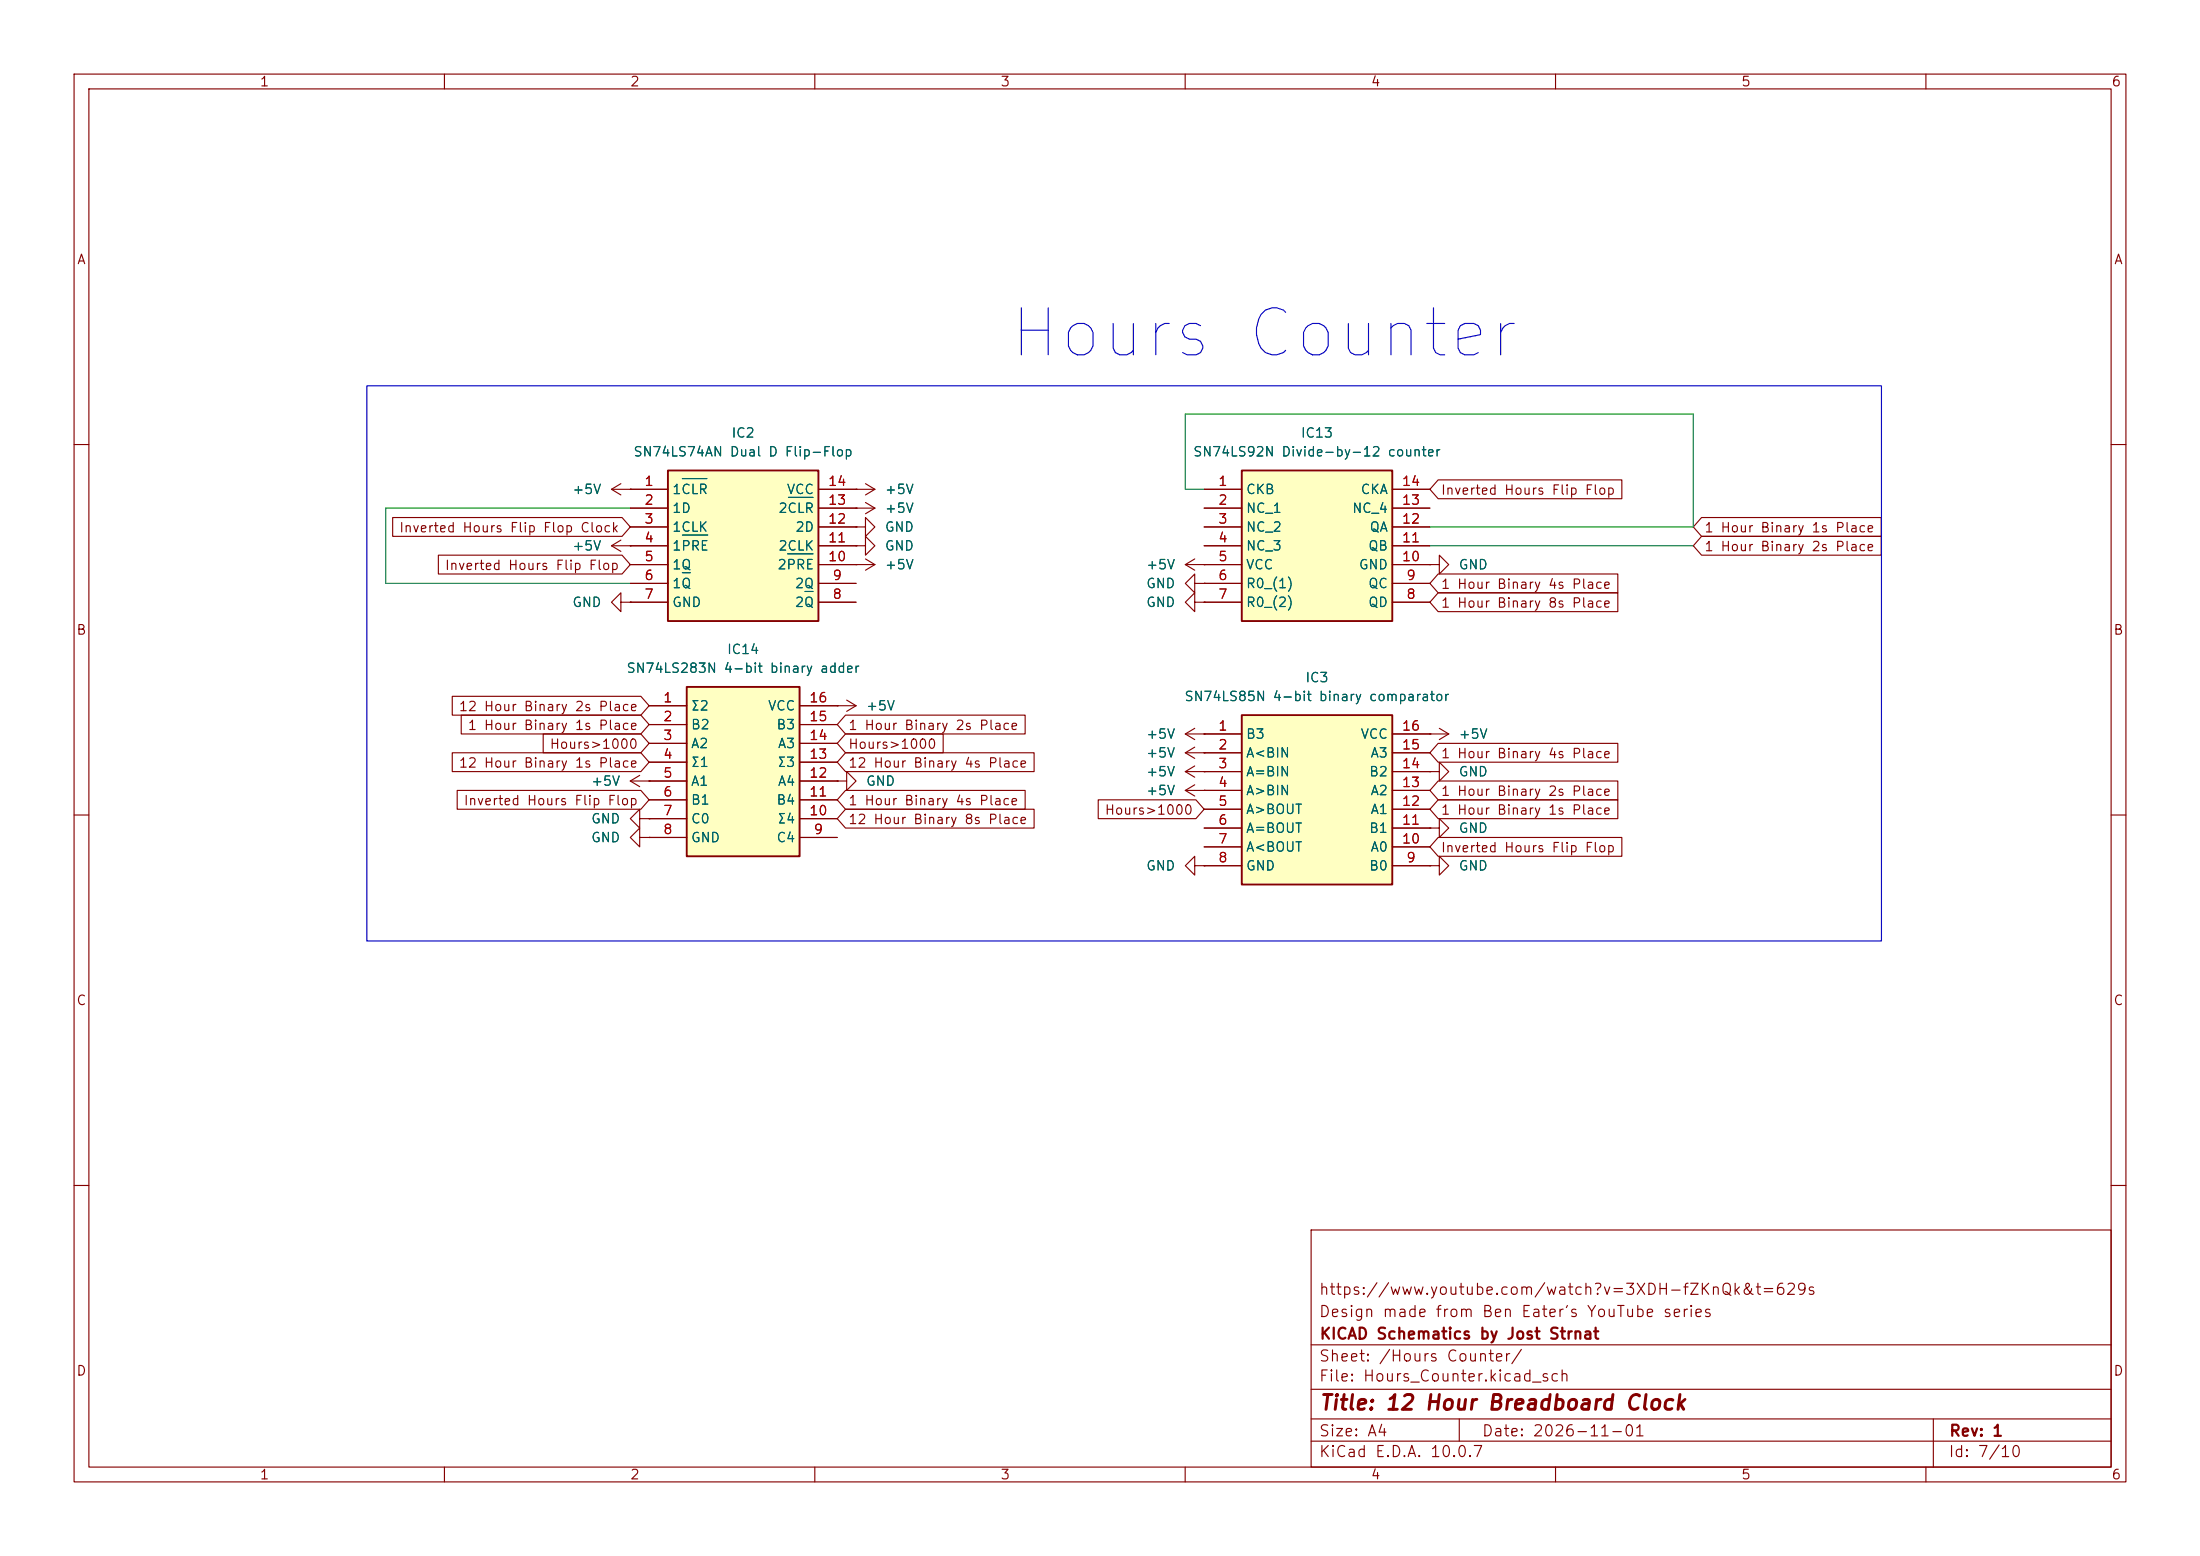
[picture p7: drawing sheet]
<svg xmlns="http://www.w3.org/2000/svg" width="297mm" height="210mm" viewBox="0 0 297 210" stroke-linecap="round" stroke-linejoin="round" font-family="sans-serif">
<g fill="none" stroke="#840000" stroke-width=".15">
<path d="M10 10h277v190h-277zM12 12h273v186h-273zM60 10v2M110 10v2M160 10v2M210 10v2M260 10v2M10 60h2M82.5 66l1.3 .8M82.5 66h2.6M83.8 65.3l-1.3 .7M85.1 66h.1"/>
<path d="M285 60h2M193 99.1h.1M193 99.1h2.6M194.3 98.3l1.3 .8M195.6 99.1l-1.3 .7M10 110h2M160 106.7l1.3 .7M160 106.7h2.6M161.3 105.9l-1.3 .8M162.6 106.7h.1M193 104.1h1.3v-1.2l1.3 1.2-1.3 1.3v-1.3M193 104.1h.1"/>
<path d="M193 111.8h1.3v-1.3l1.3 1.3-1.3 1.2v-1.2M193 111.8h.1M285 110h2M10 160h2M177 166h108v32h-108zM285 160h2M60 198v2M110 198v2M160 198v2M177 194.5h108M177 191.5h108M177 187.5h108"/>
<path d="M177 181.5h108M197 191.5v3M210 198v2M260 198v2M261 191.5v6.5"/>
</g>
<path d="M90.2 63.5h20.3v20.3h-20.3z" fill="#ffffc2"/>
<path d="M90.2 63.5h20.3v20.3h-20.3z" fill="none" stroke="#840000" stroke-width=".25"/>
<g fill="none" stroke="#840000" stroke-width=".15">
<path d="M85.1 66h5.1M85.1 68.6h5.1M85.1 71.1h5.1M85.1 73.7h5.1M85.1 76.2h5.1M85.1 78.7h5.1M110.5 66h5.1M110.5 68.6h5.1M110.5 71.1h5.1M110.5 73.7h5.1M110.5 76.2h5.1M110.5 78.7h5.1"/>
<path d="M85.1 81.3h5.1M110.5 81.3h5.1M86.4 110.5v-1.3l-1.3 1.3 1.3 1.3v-1.3h1.2M87.6 110.5h.1"/>
</g>
<path d="M92.1 64.6h3.3M92.1 72.2h3.4M92.1 77.3h1.1M106.3 74.8h3.5M106.4 67.1h3.4M108.7 79.8h1.1" fill="none" stroke="#006464" stroke-width=".15"/>
<path d="M92.7 92.7h15.2v22.9h-15.2z" fill="#ffffc2"/>
<path d="M92.7 92.7h15.2v22.9h-15.2z" fill="none" stroke="#840000" stroke-width=".25"/>
<g fill="none" stroke="#840000" stroke-width=".15">
<path d="M115.6 71.1h1.2v-1.2l1.3 1.2-1.3 1.3v-1.3M115.6 71.1h.1M87.6 95.3h5.1M87.6 97.8h5.1M107.9 95.3h5.1M107.9 97.8h5.1M85.1 105.4h7.6M85.1 105.4l1.3 .8M86.4 113v-1.2l-1.3 1.2 1.3 1.3v-1.3h1.2M86.4 104.6l-1.3 .8M87.6 113h.1M87.6 105.4h.1"/>
<path d="M87.6 100.3h5.1M87.6 102.9h5.1M87.6 108h5.1M87.6 110.5h5.1M87.6 113h5.1M107.9 100.3h5.1M107.9 102.9h5.1M107.9 105.4h5.1M107.9 108h5.1M107.9 110.5h5.1M107.9 113h5.1M193 116.8h1.3v-1.2l1.3 1.2-1.3 1.3v-1.3"/>
<path d="M193 116.8h.1"/>
</g>
<path d="M167.6 96.5h20.4v22.9h-20.4z" fill="#ffffc2"/>
<path d="M167.6 96.5h20.4v22.9h-20.4z" fill="none" stroke="#840000" stroke-width=".25"/>
<g fill="none" stroke="#840000" stroke-width=".15">
<path d="M115.6 73.7h1.2v-1.3l1.3 1.3-1.3 1.2v-1.2M115.6 73.7h.1M115.6 76.2h.1M115.6 66h.1M115.6 76.2h2.5M115.6 66h2.5M116.8 75.4l1.3 .8M116.8 65.3l1.3 .7M118.1 76.2l-1.3 .8M118.1 66l-1.3 .8M161.3 78.7v-1.2l-1.3 1.2 1.3 1.3v-1.3h1.3M162.6 78.7h.1"/>
<path d="M193 76.2h1.3v-1.3l1.3 1.3-1.3 1.3v-1.3M193 76.2h.1M113 95.3h.1M113 95.3h2.6M114.3 94.5l1.3 .8M115.6 95.3l-1.3 .7M162.6 99.1h5M188 99.1h5M113 105.4h1.3v-1.3l1.3 1.3-1.3 1.3v-1.3M113 105.4h.1M162.6 101.6h5M162.6 104.1h5"/>
<path d="M162.6 106.7h5M162.6 109.2h5M162.6 111.8h5M162.6 114.3h5M162.6 116.8h5M188 101.6h5M188 104.1h5M188 106.7h5M188 109.2h5M188 111.8h5M188 114.3h5M188 116.8h5"/>
</g>
<path d="M167.6 63.5h20.4v20.3h-20.4z" fill="#ffffc2"/>
<path d="M167.6 63.5h20.4v20.3h-20.4z" fill="none" stroke="#840000" stroke-width=".25"/>
<g fill="none" stroke="#840000" stroke-width=".15">
<path d="M53 69.8h31l1.1 1.3-1.1 1.3h-31zM59.2 74.9h24.8l1.1 1.3-1.1 1.3h-24.8zM82.5 73.7h7.7M82.5 73.7l1.3 .7M83.8 72.9l-1.3 .8M85.1 73.7h.1M85.1 66h.1M85.1 66h5.1M85.1 68.6h5.1M85.1 71.1h5.1M85.1 76.2h5.1M85.1 78.7h5.1"/>
<path d="M110.5 66h5.1M110.5 68.6h7.6M110.5 71.1h5.1M110.5 73.7h5.1M110.5 76.2h5.1M110.5 78.7h5.1M115.6 68.6h.1M115.6 66h.1M115.6 71.1h.1M115.6 73.7h.1M115.6 76.2h.1M116.8 67.8l1.3 .8"/>
<path d="M118.1 68.6l-1.3 .7M160 76.2h7.6M160 76.2l1.3 .8M161.3 75.4l-1.3 .8M162.6 76.2h.1M162.6 78.7h.1M162.6 66h5M162.6 68.6h5M162.6 71.1h5M162.6 73.7h5M162.6 78.7h5M188 66h5"/>
<path d="M188 68.6h5M188 71.1h5M188 73.7h5M188 76.2h5M188 78.7h5M193 76.2h.1M194.2 77.5h24.2v2.5h-24.2l-1.2-1.3zM194.2 64.8h24.7v2.5h-24.7l-1.2-1.3zM229.7 69.8h24.3v2.6h-24.3l-1.1-1.3zM229.7 72.4h24.3v2.5h-24.3l-1.1-1.2zM61.1 94h25.4l1.1 1.3-1.1 1.2h-25.4zM62.3 96.5h24.2l1.1 1.3-1.1 1.3h-24.2z"/>
<path d="M73.3 99.1h13.2l1.1 1.2-1.1 1.3h-13.2zM83.8 81.3v-1.3l-1.3 1.3 1.3 1.3v-1.3h1.3M85.1 81.3h.1M85.1 81.3h5.1M87.6 95.3h5.1M87.6 97.8h5.1M107.9 95.3h5.1M107.9 97.8h5.1M110.5 81.3h5.1M113 95.3h.1M114.1 99.1h13.2v2.5h-13.2l-1.1-1.3zM114.1 96.5h24.3v2.6h-24.3l-1.1-1.3z"/>
<path d="M160 99.1l1.3 .7M160 99.1h7.6M161.3 81.3v-1.3l-1.3 1.3 1.3 1.3v-1.3h1.3M161.3 98.3l-1.3 .8M162.6 81.3h.1M162.6 99.1h.1M162.6 81.3h5M188 81.3h5M188 99.1h5M193 99.1h.1M194.2 80h24.2v2.6h-24.2l-1.2-1.3zM61.1 101.6h25.4l1.1 1.3-1.1 1.2h-25.4z"/>
<path d="M61.7 106.7h24.8l1.1 1.3-1.1 1.2h-24.8zM87.6 113h.1M87.6 110.5h.1M87.6 105.4h.1M87.6 100.3h5.1M87.6 102.9h5.1M87.6 105.4h5.1M87.6 108h5.1M87.6 110.5h5.1M87.6 113h5.1M107.9 100.3h5.1M107.9 102.9h5.1"/>
<path d="M107.9 105.4h5.1M107.9 108h5.1M107.9 110.5h5.1M107.9 113h5.1M113 105.4h.1M114.1 101.6h25.5v2.5h-25.5l-1.1-1.2zM114.1 109.2h25.5v2.6h-25.5l-1.1-1.3zM114.1 106.7h24.3v2.5h-24.3l-1.1-1.2zM148.3 107.9h13.1l1.2 1.3-1.2 1.3h-13.1zM160 101.6l1.3 .8M160 101.6h7.6M160 104.1l1.3 .8"/>
<path d="M160 104.1h7.6M161.3 116.8v-1.2l-1.3 1.2 1.3 1.3v-1.3h1.3M161.3 100.8l-1.3 .8M161.3 103.4l-1.3 .7M162.6 101.6h.1M162.6 116.8h.1M162.6 104.1h.1M162.6 106.7h.1M162.6 106.7h5M162.6 109.2h5M162.6 111.8h5M162.6 114.3h5"/>
<path d="M162.6 116.8h5M188 101.6h5M188 104.1h5M188 106.7h5M188 109.2h5M188 111.8h5M188 114.3h5M188 116.8h5M193 104.1h.1M193 111.8h.1M193 116.8h.1M194.2 107.9h24.2v2.6h-24.2l-1.2-1.3z"/>
<path d="M194.2 105.4h24.2v2.6h-24.2l-1.2-1.3zM194.2 113h24.7v2.6h-24.7l-1.2-1.3zM194.2 100.3h24.2v2.6h-24.2l-1.2-1.3z"/>
</g>
<path d="M85.1 68.6h-33v10.1h33M162.6 66h-2.6v-10.1h68.6v15.2h-35.6M193 73.7h35.6" fill="none" stroke="#009600" stroke-width=".15"/>
<path d="M49.5 52.1h204.5v74.9h-204.5z" fill="none" stroke="#0000c2" stroke-width=".15"/>
<path d="M92.1 64.6h3.3M92.1 72.2h3.4M92.1 77.3h1.1M106.3 74.8h3.5M106.4 67.1h3.4M108.7 79.8h1.1" fill="none" stroke="#006464" stroke-width=".15"/>
<text font-size="6.3" fill="#0000c2" x="135.7" y="49.8">Hours Counter</text>
<text font-size="2" fill="#840000" x="178" y="190.8">Title: 12 Hour Breadboard Clock</text>
<g font-size="1.5" fill="#840000">
<text x="178" y="178.1">Design made from Ben Eater's YouTube series</text>
<text x="178" y="175.1">https://www.youtube.com/watch?v=3XDH-fZKnQk&amp;t=629s</text>
<text x="178" y="184.1">Sheet: /Hours Counter/</text>
<text x="178" y="181.1">KICAD Schematics by Jost Strnat</text>
<text x="178" y="186.8">File: Hours_Counter.kicad_sch</text>
<text x="178" y="197">KiCad E.D.A. 10.0.7</text>
<text x="178" y="194.2">Size: A4</text>
<text x="200" y="194.2">Date: 2026-11-01</text>
<text x="263" y="197">Id: 7/10</text>
<text x="263" y="194.2">Rev: 1</text>
</g>
<g font-size="1.3" fill="#840000">
<text x="35" y="12">1</text>
<text x="85" y="12">2</text>
<text x="135" y="12">3</text>
<text x="185" y="12">4</text>
<text x="235" y="12">5</text>
<text x="285" y="12">6</text>
<text x="10.3" y="36">A</text>
<text x="285.3" y="36">A</text>
<text x="194.4" y="67.1">Inverted Hours Flip Flop</text>
<text x="53.8" y="72.2">Inverted Hours Flip Flop Clock</text>
<text x="60" y="77.3">Inverted Hours Flip Flop</text>
<text x="230" y="72.2">1 Hour Binary 1s Place</text>
<text x="230" y="74.7">1 Hour Binary 2s Place</text>
<text x="194.4" y="82.3">1 Hour Binary 8s Place</text>
<text x="194.4" y="79.8">1 Hour Binary 4s Place</text>
<text x="10.2" y="86">B</text>
<text x="285.2" y="86">B</text>
<text x="61.8" y="96.3">12 Hour Binary 2s Place</text>
<text x="63.1" y="98.8">1 Hour Binary 1s Place</text>
<text x="74.1" y="101.4">Hours&gt;1000</text>
<text x="114.4" y="101.4">Hours&gt;1000</text>
<text x="114.4" y="98.8">1 Hour Binary 2s Place</text>
<text x="61.8" y="103.9">12 Hour Binary 1s Place</text>
<text x="114.4" y="103.9">12 Hour Binary 4s Place</text>
<text x="194.4" y="107.7">1 Hour Binary 2s Place</text>
<text x="194.4" y="102.7">1 Hour Binary 4s Place</text>
<text x="62.5" y="109">Inverted Hours Flip Flop</text>
<text x="114.4" y="111.5">12 Hour Binary 8s Place</text>
<text x="114.4" y="109">1 Hour Binary 4s Place</text>
<text x="149.1" y="110.3">Hours&gt;1000</text>
<text x="194.4" y="110.3">1 Hour Binary 1s Place</text>
<text x="194.4" y="115.4">Inverted Hours Flip Flop</text>
<text x="10.2" y="136">C</text>
<text x="285.2" y="136">C</text>
<text x="10.2" y="186">D</text>
<text x="285.2" y="186">D</text>
<text x="35" y="200">1</text>
<text x="85" y="200">2</text>
<text x="135" y="200">3</text>
<text x="185" y="200">4</text>
<text x="235" y="200">5</text>
<text x="285" y="200">6</text>
</g>
<g font-size="1.3" fill="#006464">
<text x="98.7" y="59.4">IC2</text>
<text x="175.5" y="59.4">IC13</text>
<text x="85.4" y="61.9">SN74LS74AN Dual D Flip-Flop</text>
<text x="161" y="61.9">SN74LS92N Divide-by-12 counter</text>
<text x="77.2" y="67">+5V</text>
<text x="90.7" y="67">1CLR</text>
<text x="90.7" y="69.5">1D</text>
<text x="105" y="69.5">2CLR</text>
<text x="106.1" y="67">VCC</text>
<text x="119.4" y="67">+5V</text>
<text x="119.4" y="69.5">+5V</text>
<text x="168.1" y="67">CKB</text>
<text x="168.1" y="69.5">NC_1</text>
<text x="182.4" y="69.5">NC_4</text>
<text x="183.6" y="67">CKA</text>
<text x="77.2" y="74.6">+5V</text>
<text x="90.7" y="72.1">1CLK</text>
<text x="90.7" y="74.6">1PRE</text>
<text x="90.7" y="77.2">1Q</text>
<text x="104.9" y="77.2">2PRE</text>
<text x="105" y="74.6">2CLK</text>
<text x="107.3" y="72.1">2D</text>
<text x="119.4" y="72.1">GND</text>
<text x="119.4" y="74.6">GND</text>
<text x="119.4" y="77.2">+5V</text>
<text x="154.6" y="77.2">+5V</text>
<text x="168.1" y="72.1">NC_2</text>
<text x="168.1" y="74.6">NC_3</text>
<text x="168.1" y="77.2">VCC</text>
<text x="183.4" y="77.2">GND</text>
<text x="184.6" y="74.6">QB</text>
<text x="184.8" y="72.1">QA</text>
<text x="196.8" y="77.2">GND</text>
<text x="77.2" y="82.2">GND</text>
<text x="90.7" y="79.7">1Q</text>
<text x="90.7" y="82.2">GND</text>
<text x="107.2" y="82.2">2Q</text>
<text x="107.2" y="79.7">2Q</text>
<text x="154.6" y="79.7">GND</text>
<text x="154.6" y="82.2">GND</text>
<text x="168.1" y="79.7">R0_(1)</text>
<text x="168.1" y="82.2">R0_(2)</text>
<text x="184.6" y="82.2">QD</text>
<text x="184.6" y="79.7">QC</text>
<text x="98.1" y="88.6">IC14</text>
<text x="84.5" y="91.1">SN74LS283N 4-bit binary adder</text>
<text x="159.8" y="94.9">SN74LS85N 4-bit binary comparator</text>
<text x="176.1" y="92.4">IC3</text>
<text x="93.2" y="96.2">Σ2</text>
<text x="93.2" y="98.8">B2</text>
<text x="93.2" y="101.3">A2</text>
<text x="103.6" y="96.2">VCC</text>
<text x="104.7" y="98.8">B3</text>
<text x="104.9" y="101.3">A3</text>
<text x="116.8" y="96.2">+5V</text>
<text x="154.6" y="100">+5V</text>
<text x="168.1" y="100">B3</text>
<text x="183.6" y="100">VCC</text>
<text x="196.8" y="100">+5V</text>
<text x="79.7" y="106.4">+5V</text>
<text x="93.2" y="103.8">Σ1</text>
<text x="93.2" y="106.4">A1</text>
<text x="104.9" y="103.8">Σ3</text>
<text x="104.9" y="106.4">A4</text>
<text x="116.8" y="106.4">GND</text>
<text x="154.6" y="107.6">+5V</text>
<text x="154.6" y="102.6">+5V</text>
<text x="154.6" y="105.1">+5V</text>
<text x="168.1" y="102.6">A&lt;BIN</text>
<text x="168.1" y="105.1">A=BIN</text>
<text x="168.1" y="107.6">A&gt;BIN</text>
<text x="184.7" y="105.1">B2</text>
<text x="184.9" y="107.6">A2</text>
<text x="184.9" y="102.6">A3</text>
<text x="196.8" y="105.1">GND</text>
<text x="79.7" y="111.5">GND</text>
<text x="79.7" y="114">GND</text>
<text x="93.2" y="108.9">B1</text>
<text x="93.2" y="111.5">C0</text>
<text x="93.2" y="114">GND</text>
<text x="104.7" y="114">C4</text>
<text x="104.7" y="108.9">B4</text>
<text x="104.9" y="111.5">Σ4</text>
<text x="168.1" y="110.2">A&gt;BOUT</text>
<text x="168.1" y="112.7">A=BOUT</text>
<text x="184.7" y="112.7">B1</text>
<text x="184.9" y="110.2">A1</text>
<text x="196.8" y="112.7">GND</text>
<text x="154.6" y="117.8">GND</text>
<text x="168.1" y="115.3">A&lt;BOUT</text>
<text x="168.1" y="117.8">GND</text>
<text x="184.7" y="117.8">B0</text>
<text x="184.9" y="115.3">A0</text>
<text x="196.8" y="117.8">GND</text>
</g>
<g font-size="1.3" fill="#a90000">
<text x="86.9" y="65.9">1</text>
<text x="111.7" y="65.9">14</text>
<text x="164.4" y="65.9">1</text>
<text x="189.2" y="65.9">14</text>
<text x="86.9" y="68.4">2</text>
<text x="86.9" y="71">3</text>
<text x="111.7" y="71">12</text>
<text x="111.7" y="68.4">13</text>
<text x="164.4" y="68.4">2</text>
<text x="164.4" y="71">3</text>
<text x="189.2" y="71">12</text>
<text x="189.2" y="68.4">13</text>
<text x="86.9" y="73.5">4</text>
<text x="86.9" y="76.1">5</text>
<text x="111.7" y="76.1">10</text>
<text x="111.7" y="73.5">11</text>
<text x="164.4" y="73.5">4</text>
<text x="164.4" y="76.1">5</text>
<text x="189.2" y="76.1">10</text>
<text x="189.2" y="73.5">11</text>
<text x="86.9" y="78.6">6</text>
<text x="86.9" y="81.1">7</text>
<text x="112.3" y="81.1">8</text>
<text x="112.3" y="78.6">9</text>
<text x="164.4" y="78.6">6</text>
<text x="164.4" y="81.1">7</text>
<text x="189.8" y="81.1">8</text>
<text x="189.8" y="78.6">9</text>
<text x="89.4" y="95.1">1</text>
<text x="109.2" y="95.1">16</text>
<text x="89.4" y="97.7">2</text>
<text x="89.4" y="100.2">3</text>
<text x="109.2" y="100.2">14</text>
<text x="109.2" y="97.7">15</text>
<text x="164.4" y="98.9">1</text>
<text x="164.4" y="101.5">2</text>
<text x="189.2" y="101.5">15</text>
<text x="189.2" y="98.9">16</text>
<text x="89.4" y="102.7">4</text>
<text x="89.4" y="105.3">5</text>
<text x="89.4" y="107.8">6</text>
<text x="109.2" y="107.8">11</text>
<text x="109.2" y="105.3">12</text>
<text x="109.2" y="102.7">13</text>
<text x="164.4" y="104">3</text>
<text x="164.4" y="106.5">4</text>
<text x="189.2" y="106.5">13</text>
<text x="189.2" y="104">14</text>
<text x="89.4" y="110.4">7</text>
<text x="89.4" y="112.9">8</text>
<text x="109.2" y="110.4">10</text>
<text x="109.8" y="112.9">9</text>
<text x="164.4" y="109.1">5</text>
<text x="164.4" y="111.6">6</text>
<text x="189.2" y="111.6">11</text>
<text x="189.2" y="109.1">12</text>
<text x="164.4" y="114.2">7</text>
<text x="164.4" y="116.7">8</text>
<text x="189.2" y="114.2">10</text>
<text x="189.8" y="116.7">9</text>
</g>
</svg>
